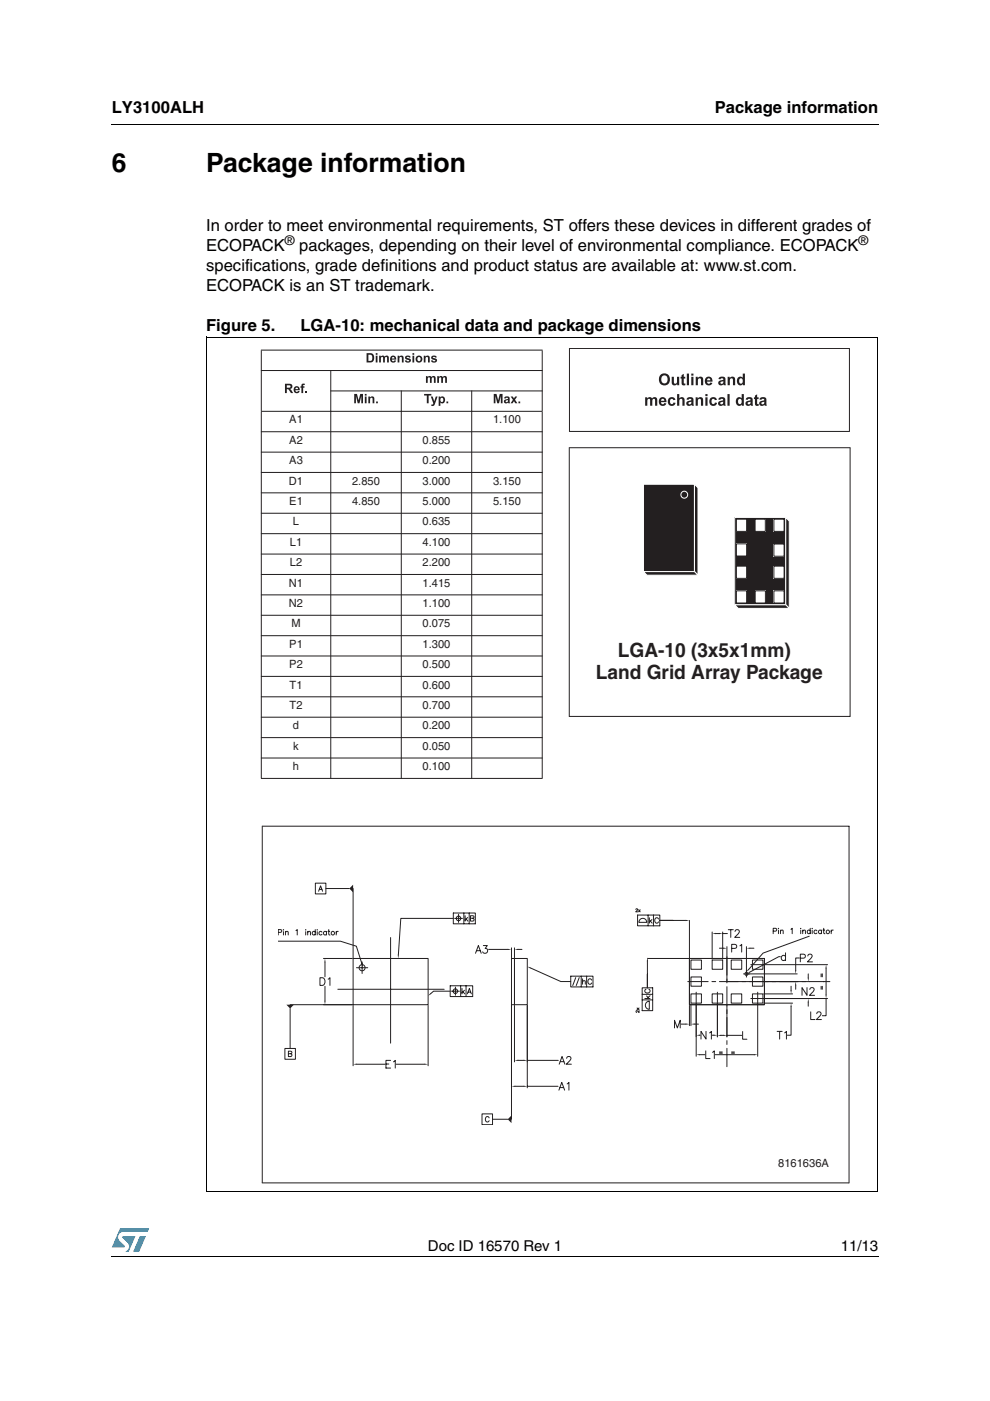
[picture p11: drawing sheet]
<svg xmlns="http://www.w3.org/2000/svg" width="210mm" height="297mm" viewBox="0 0 210 297" stroke-linecap="round" stroke-linejoin="round" font-family="sans-serif">
<g fill="#0099d8">
<path d="M29.7 262.1h1.2l-1.4 3.3h-1.3z"/>
<path d="M25.4 260.5h6.2l-.3 .7h-5.1a1.13 1.13 0 0 0-1.1 .7 1.13 1.13 0 0 0 .3 1.2l1 1v.3l-2.7 .1z"/>
<path d="M26 262.1h2.7l-1.4 3.3h-.7a1.18 1.18 0 0 0 .5-1.9l-1.1-1.1z"/>
</g>
<path d="M23.6 26.2l.1 .2zM23.6 266.3l.1 .1z" fill="#000"/>
<path d="M23.7 26.3h162.6M23.7 266.3h162.6" fill="none" stroke="#000" stroke-width=".21"/>
<path d="M55.3 73.8h125v177.1h-125z" fill="#fff"/>
<g fill="#231f20">
<path d="M64.8 83h.3v.3h-.3z"/>
<path d="M89.9 83.5h1.6v.4h-.6v1.6h-.4v-1.6h-.6z"/>
<path d="M91.6 75.5a.68 .68 0 0 0 .7 .9 .28 .28 0 0 1-.3 .2 .28 .28 0 0 1-.3-.2h-.3a.62 .62 0 0 0 .7 .5 .62 .62 0 0 0 .5-.8l-.8-.3 .2-.1 .3 .1h.3a.71 .71 0 0 0-1-.3zM89.8 75.4v1.5h.4v-.9a.26 .26 0 0 1 .2-.3 .26 .26 0 0 1 .3 .2v1h.4v-.9a.5 .5 0 0 0-.3-.6 .5 .5 0 0 0-.6 .2v-.2zM88.4 76.2a.41 .41 0 0 1 .8 0 .41 .41 0 0 1-.8 0zM88.1 76.1a.75 .75 0 0 0 1.5 0 .75 .75 0 0 0-1.5 0zM87.5 75.4v1.5h.3v-1.5zM87.5 74.9v.3h.3v-.3zM86 75.5a.68 .68 0 0 0 .8 .9 .28 .28 0 0 1-.3 .2 .28 .28 0 0 1-.3-.2h-.4a.62 .62 0 0 0 .8 .5 .62 .62 0 0 0 .4-.8l-.8-.3 .3-.1 .2 .1h.4a.71 .71 0 0 0-1.1-.3zM84.3 75.4v1.5h.4v-.9a.26 .26 0 0 1 .2-.3 .26 .26 0 0 1 .3 .2v1h.4v-.9a.5 .5 0 0 0-.3-.6 .5 .5 0 0 0-.7 .2v-.2zM83.2 75.8l.3-.1 .1 .3h-.5zM82.9 75.6a.72 .72 0 0 0 0 1.1 .72 .72 0 0 0 1.1-.2l-.4-.1a.28 .28 0 0 1-.3 .2 .28 .28 0 0 1-.2-.4h.9a.67 .67 0 0 0-.3-.7 .67 .67 0 0 0-.8 .1zM80.4 75.4v1.5h.4v-.7a.32 .32 0 0 1 0-.4 .32 .32 0 0 1 .3-.1l.1 1.2h.4v-.9a.24 .24 0 0 1 .2-.3 .24 .24 0 0 1 .3 .2v1h.3v-1a.48 .48 0 0 0-.3-.5 .48 .48 0 0 0-.5 .2l-.3-.2-.6 .2v-.2zM79.7 75.4v1.5h.3v-1.5zM79.7 74.9v.3h.3v-.3zM78.1 75.2a.67 .67 0 0 1 .8 .7 .67 .67 0 0 1-.8 .6zM77.7 74.9v2h.8a1 1 0 0 0 .8-1 1 1 0 0 0-.9-1z"/>
<path d="M64 81.4l-.1 .5h-.2v.3h.2v1.1h.4v-1.1h.3v-.3h-.3v-.2l.3-.1v-.2zM62.7 82.3l.3-.1 .2 .3h-.6zM62.4 82.1a.72 .72 0 0 0 .1 1.1 .72 .72 0 0 0 1-.3h-.3a.28 .28 0 0 1-.4 .2 .28 .28 0 0 1-.2-.4h1a.67 .67 0 0 0-.3-.7 .67 .67 0 0 0-.9 .1zM60.8 81.7h.5a.25 .25 0 0 1 .3 .2 .25 .25 0 0 1-.3 .3h-.5zM60.4 81.4v1.9h.4v-.8l.4 .1 .5 .7h.5l-.7-.8a.57 .57 0 0 0 .5-.7 .57 .57 0 0 0-.8-.4z"/>
<path d="M92.7 79.7v1.5h.4v-.7a.32 .32 0 0 1 0-.4 .32 .32 0 0 1 .4-.1v1.2h.4v-.9a.24 .24 0 0 1 .2-.3 .24 .24 0 0 1 .3 .2v1h.4v-.9a.48 .48 0 0 0-.3-.6 .48 .48 0 0 0-.6 .2l-.3-.2-.6 .2v-.2zM90.3 79.7v1.5h.4v-.7a.32 .32 0 0 1 0-.4 .32 .32 0 0 1 .4-.1l.1 1.2h.3v-.9a.24 .24 0 0 1 .2-.3 .24 .24 0 0 1 .3 .2v1h.4v-.9a.48 .48 0 0 0-.3-.6 .48 .48 0 0 0-.6 .2l-.3-.2-.5 .2v-.2z"/>
<path d="M79.7 85.1v.4h.4v-.4zM78.1 84.1v1.4h.4v-.8a.26 .26 0 0 1 .2-.4 .26 .26 0 0 1 .3 .3v.9h.4v-.9a.5 .5 0 0 0-.3-.6 .5 .5 0 0 0-.7 .3v-.2zM77.4 84.1v1.4h.3v-1.4zM77.4 83.5v.4h.3v-.4zM75.1 83.5v2h.4v-1.6l.3 1.6h.4l.4-1.6v1.6h.4v-2h-.6l-.4 1.4-.3-1.4z"/>
<path d="M94.7 85.1v.4h.3v-.4zM93.5 84.4h.1a.42 .42 0 0 1 .4 .4 .42 .42 0 0 1-.4 .4l-.2-.2zM93 84.1v2h.4v-.8a.62 .62 0 0 0 .8 .1 .62 .62 0 0 0 .1-.8 .55 .55 0 0 0-.4-.5 .55 .55 0 0 0-.6 .2v-.2zM91.3 84.1l.6 1.4-.2 .3h-.3l.1 .3h.4l.2-.3 .7-1.7h-.4l-.3 1-.4-1z"/>
<path d="M109.9 85.1v.4h.4v-.4zM108.3 84.1l.5 .7-.6 .7h.5l.3-.4 .3 .4h.4l-.5-.8 .5-.6h-.5l-.2 .4-.3-.4zM107.3 84.9l.3-.1a.23 .23 0 0 1 .1 .3 .23 .23 0 0 1-.3 .1 .23 .23 0 0 1-.1-.3zM107.1 84.1l-.2 .3 .3 .1a.25 .25 0 0 1 .3-.2 .25 .25 0 0 1 .2 .3 .67 .67 0 0 0-.8 .7l.2 .2 .6-.2 .1 .2h.3v-.9a.59 .59 0 0 0-.4-.6 .59 .59 0 0 0-.6 .1zM104.7 83.5v2h.3v-1.6l.4 1.6h.4l.4-1.6v1.6h.3v-2h-.5l-.4 1.4-.3-1.4z"/>
</g>
<g fill="none" stroke="#231f20" stroke-width=".21">
<path d="M55.3 78.6h59.7M55.3 74.2h59.7M55.4 74.3v12.8M70.1 78.5v86.6M115 74.3v12.8M120.7 73.9h59.5M120.7 73.8v17.7M180.1 73.9v17.7M55.3 87.2h59.7M55.3 91.5h59.7M55.3 95.9h59.7M55.4 87.3v77.7"/>
<path d="M70.1 82.9h44.9M85.1 82.8v82.3M100 82.8v82.3M115 87.3v77.7M120.7 91.5h59.4M120.7 94.9h59.6M120.7 94.8v57.1M180.2 94.9v57.1M55.3 104.5h59.7M55.3 100.2h59.7M55.3 113.1h59.7M55.3 108.8h59.7"/>
<path d="M55.3 117.5h59.7M55.3 121.8h59.7M55.3 126.1h59.7M55.3 134.8h59.7M55.3 130.5h59.7M55.3 139.1h59.7M55.3 156.4h59.7M55.3 152.1h59.7M55.3 147.7h59.7M55.3 143.4h59.7M120.6 151.9h59.6M55.3 160.7h59.7"/>
<path d="M55.3 165h59.7"/>
</g>
<path d="M156.8 80.3a.53 .53 0 0 1 .7 .3 .53 .53 0 0 1-.3 .7 .55 .55 0 0 1-.5-.3 .55 .55 0 0 1 .1-.7zM156.5 80.1a.91 .91 0 0 0-.2 1.1 .91 .91 0 0 0 1 .4l.2-.2v.3h.4v-2.5h-.4v.9l-.5-.3zM154.3 79.9v1.8h.4v-1.1a.33 .33 0 0 1 .3-.4 .33 .33 0 0 1 .4 .3v1.2h.5v-1.1a.62 .62 0 0 0-.4-.8 .62 .62 0 0 0-.8 .4v-.3zM152.8 81l.6-.2a.34 .34 0 0 1-.2 .5 .34 .34 0 0 1-.4-.3zM152.5 80.1l-.2 .3h.4a.32 .32 0 0 1 .4-.2 .32 .32 0 0 1 .3 .3h-.1a.77 .77 0 0 0-1 .9 .67 .67 0 0 0 1.1 .1l.1 .2h.4l-.1-1.2a.76 .76 0 0 0-.5-.7 .76 .76 0 0 0-.8 .3zM150 80.3l.4-.1 .2 .4h-.7zM149.7 80.1a.91 .91 0 0 0-.1 1.4 .91 .91 0 0 0 1.4-.2v-.1l-.4-.1a.35 .35 0 0 1-.4 .3 .35 .35 0 0 1-.3-.5h1.2a.84 .84 0 0 0-.4-.9 .84 .84 0 0 0-1 .1zM147.5 79.9v1.8h.5v-1.1a.33 .33 0 0 1 .3-.4 .33 .33 0 0 1 .3 .3v1.2h.5v-1.1a.62 .62 0 0 0-.4-.8 .62 .62 0 0 0-.8 .4v-.3zM146.6 79.9v1.8h.4v-1.8zM146.6 79.2v.4h.4v-.4zM145.6 79.2v2.5h.5v-2.5zM144.5 79.5v.4h-.2v.4h.2v.7a.53 .53 0 0 0 .2 .7 .53 .53 0 0 0 .6-.1v-.3h-.2l-.1-.1v-.9h.3v-.4h-.3v-.6zM142.4 79.9v1.1a.62 .62 0 0 0 .4 .7 .62 .62 0 0 0 .8-.3v.3h.4v-1.8h-.5v.7a.41 .41 0 0 1 0 .6 .41 .41 0 0 1-.6 0v-1.3zM140.4 79.8a.81 .81 0 0 1 1.2 .4 .81 .81 0 0 1-.7 1.1 .89 .89 0 0 1-.5-1.5zM140 79.5a1.24 1.24 0 0 0 .1 1.9 1.24 1.24 0 0 0 1.9-.4 1.23 1.23 0 0 0-.4-1.6 1.23 1.23 0 0 0-1.6 .1z" fill="#231f20"/>
<g fill="#fff">
<path d="M133.8 101.3h36.1v29.1h-36.1z"/>
<path d="M136.3 102.5h31.1v26.6h-31.1z"/>
</g>
<path d="M155.8 109.7h10.8v18.5h-10.8z" fill="#231f20"/>
<path d="M155.8 109.7h10.8v18.5h-10.8z" fill="none" stroke="#fff" stroke-width=".21"/>
<path d="M136.4 102.7h10.8v18.5h-10.8z" fill="#231f20"/>
<path d="M136.4 102.7h10.8v18.5h-10.8z" fill="none" stroke="#fff" stroke-width=".24"/>
<circle cx="145.1" cy="104.9" r=".73" fill="#231f20"/>
<circle cx="145.1" cy="104.9" r=".73" fill="none" stroke="#fff" stroke-width=".21"/>
<path d="M147.2 102.7l.8 .7v18.6l-.8-.8z" fill="#231f20"/>
<path d="M147.2 102.7l.8 .7v18.6l-.8-.8z" fill="none" stroke="#fff" stroke-width=".21"/>
<path d="M136.4 121.2h10.8l.8 .8h-10.8z" fill="#231f20"/>
<path d="M136.4 121.2h10.8l.8 .8h-10.8z" fill="none" stroke="#fff" stroke-width=".21"/>
<path d="M156.1 110.1h2.2v2.6h-2.2z" fill="#fff"/>
<path d="M156.1 110.1h2.2v2.6h-2.2z" fill="none" stroke="#231f20" stroke-width=".21"/>
<path d="M160.1 110.1h2.2v2.6h-2.2z" fill="#fff"/>
<path d="M160.1 110.1h2.2v2.6h-2.2z" fill="none" stroke="#231f20" stroke-width=".21"/>
<path d="M164.1 110.1h2.1v2.6h-2.1z" fill="#fff"/>
<path d="M164.1 110.1h2.1v2.6h-2.1z" fill="none" stroke="#231f20" stroke-width=".21"/>
<path d="M164.1 115.3h2.1v2.6h-2.1z" fill="#fff"/>
<path d="M164.1 115.3h2.1v2.6h-2.1z" fill="none" stroke="#231f20" stroke-width=".21"/>
<path d="M164.1 120h2.1v2.6h-2.1z" fill="#fff"/>
<path d="M164.1 120h2.1v2.6h-2.1z" fill="none" stroke="#231f20" stroke-width=".21"/>
<path d="M164.1 125.3h2.1v2.6h-2.1z" fill="#fff"/>
<path d="M164.1 125.3h2.1v2.6h-2.1z" fill="none" stroke="#231f20" stroke-width=".21"/>
<path d="M160.1 125.3h2.2v2.6h-2.2z" fill="#fff"/>
<path d="M160.1 125.3h2.2v2.6h-2.2z" fill="none" stroke="#231f20" stroke-width=".21"/>
<path d="M156.1 125.3h2.2v2.6h-2.2z" fill="#fff"/>
<path d="M156.1 125.3h2.2v2.6h-2.2z" fill="none" stroke="#231f20" stroke-width=".21"/>
<path d="M156.1 120h2.2v2.6h-2.2z" fill="#fff"/>
<path d="M156.1 120h2.2v2.6h-2.2z" fill="none" stroke="#231f20" stroke-width=".21"/>
<path d="M156.1 115.3h2.2v2.6h-2.2z" fill="#fff"/>
<path d="M156.1 115.3h2.2v2.6h-2.2z" fill="none" stroke="#231f20" stroke-width=".21"/>
<path d="M166.6 109.7l.7 .8v18.5l-.7-.8z" fill="#231f20"/>
<path d="M166.6 109.7l.7 .8v18.5l-.7-.8z" fill="none" stroke="#fff" stroke-width=".21"/>
<path d="M155.8 128.2h10.8l.7 .8h-10.8z" fill="#231f20"/>
<path d="M155.8 128.2h10.8l.7 .8h-10.8z" fill="none" stroke="#fff" stroke-width=".21"/>
<path d="M55.6 175.2h124.5M55.6 175.1v75.7M180 175.2v75.7M55.5 250.8h124.5" fill="none" stroke="#231f20" stroke-width=".21"/>
<g fill="#fff">
<path d="M57.5 176.9h120.6v71.9h-120.6z"/>
<path d="M58.9 187.2h117.8v51.3h-117.8z"/>
</g>
<path d="M82.8 198.8v22.4M68.6 213h6.1M68.6 203.2h6.1M68.9 204v3.1M68.9 209.1v3.1M71.6 209.7h22.6M74.9 203.2h15.9v9.8h-15.9zM108.4 203.2h.7v9.8h-.7zM109.1 203.2h2.7v9.8h-2.7zM146.2 203.2h15.9v9.8h-15.9z" fill="none" stroke="#231f20" stroke-width=".21"/>
<g fill="#231f20">
<path d="M68.9 203.2l.1 .8h-.2z"/>
<path d="M68.8 212.2h.2l-.1 .8z"/>
</g>
<path d="M67.8 207.3h.6a.88 .88 0 0 1 .5 .8 .88 .88 0 0 1-.5 .8h-.6zM69.6 207.6l.4-.3v1.6M74.9 213.2v12.8M90.8 213.2v12.8M75.7 225.6h5.9M84 225.6h6" fill="none" stroke="#231f20" stroke-width=".21"/>
<g fill="#231f20">
<path d="M74.9 225.6l.8-.1v.3z"/>
<path d="M90 225.5l.8 .1-.8 .2z"/>
</g>
<path d="M103.6 201.3h4M108.4 201v2.1M109.1 201v2.1M109.9 201.3h.8M81.8 225.6h.6M82.8 224.8h-1v1.7h1M83.4 225.1l.4-.3v1.7" fill="none" stroke="#231f20" stroke-width=".21"/>
<g fill="#231f20">
<path d="M109.1 201.3l.8-.1v.2z"/>
<path d="M107.6 201.2l.8 .1-.8 .1z"/>
</g>
<path d="M100.8 202.1l.6-1.6 .6 1.6M101 201.6h.8M102.5 200.5h.8l-.4 .6a.54 .54 0 0 1 .4 .9 .54 .54 0 0 1-1-.2M108.4 213.2v17.4M111.8 213.2v17.4M109.2 230.3h1.8M111.8 230.3h6.5" fill="none" stroke="#231f20" stroke-width=".21"/>
<g fill="#231f20">
<path d="M108.4 230.3l.8-.1v.3z"/>
<path d="M111 230.2l.8 .1-.8 .2z"/>
</g>
<path d="M109.1 213.2v11.9M111.8 213.2v11.9M109.9 224.8h1.1M111.8 224.8h6.6M118.5 231.1l.6-1.6 .6 1.6M118.7 230.6h.8M120.2 229.8l.4-.3v1.6" fill="none" stroke="#231f20" stroke-width=".21"/>
<g fill="#231f20">
<path d="M109.1 224.8l.8-.1v.3z"/>
<path d="M111 224.7l.8 .1-.8 .2z"/>
</g>
<g fill="none" stroke="#231f20" stroke-width=".21">
<path d="M147.6 212.8v7M148.4 219.5h.1M151 219.5h.3M152.1 212.8v7M118.6 225.6l.6-1.6 .6 1.6M118.8 225.1h.7M120.1 224.4l.2-.3 .5-.1 .2 .2 .1 .3-1 1.1h1"/>
<circle cx="158.3" cy="206.5" r=".32"/>
</g>
<g fill="#231f20">
<path d="M147.6 219.5l.8-.1v.2z"/>
<path d="M151.3 219.4l.8 .1-.8 .1z"/>
</g>
<path d="M149.7 218.7v1.6l-1.1-1.6v1.6M150.4 219l.4-.3v1.6M152.1 212.8v7M152.9 219.5h.4M154.1 219.5h3.2M154.1 213.2v6.6" fill="none" stroke="#231f20" stroke-width=".21"/>
<g fill="#231f20">
<path d="M152.1 219.5l.8-.1v.3z"/>
<path d="M153.3 219.4l.8 .1-.8 .2z"/>
</g>
<g fill="none" stroke="#231f20" stroke-width=".21">
<path d="M59 199.6h13.2l3.4 1 1.1 3.8M75.6 205.2h1.2v1.2M76.8 204v1.2h1.2M157.5 218.7v1.6h.9"/>
<circle cx="76.8" cy="205.2" r=".64"/>
</g>
<path d="M76.6 204.4h.3l.1 .8z" fill="#231f20"/>
<g fill="none" stroke="#231f20" stroke-width=".21">
<path d="M59 197.7l.6-.1 .1-.4-.7-.1v1.1M60 197.1h.2zM60.1 197.5v.7M60.5 197.7l.3-.2h.3v.7M60.5 197.5v.7M62.8 197.3l.2-.2v1.1M64.8 197.1h.1zM64.8 197.5v.7M65.2 197.7l.3-.2h.3v.7M65.2 197.5v.7M66.8 197.6a.36 .36 0 0 0-.5 0 .36 .36 0 0 0 0 .5 .36 .36 0 0 0 .5 0M66.8 197.1v1.1"/>
<path d="M67.2 197.1h.1zM67.3 197.5v.7M68.3 197.6a.36 .36 0 0 0-.6 0 .36 .36 0 0 0 0 .5 .36 .36 0 0 0 .6 0M69.2 197.6a.36 .36 0 0 0-.5 0 .36 .36 0 0 0 0 .5 .36 .36 0 0 0 .5 0M69.2 197.5v.7M69.5 197.5h.4M69.7 197.1v.9l.3 .2M71.3 197.5v.7M71.7 197.5h-.3l-.1 .3M171.6 198.5l-9.8 3.6-3 3.4"/>
<circle cx="70.6" cy="197.8" r=".38"/>
</g>
<path d="M158.7 205.4l.2 .2-.7 .5z" fill="#231f20"/>
<g fill="none" stroke="#231f20" stroke-width=".21">
<path d="M69.1 188.4h5M74.9 188.4v14.8M163.9 197.4h.7v-.5l-.7-.1v1.2M165.1 196.8v.1zM165.1 197.3v.7M165.5 197.4l.2-.2 .3 .1 .1 .7M165.5 197.2v.8M167.7 197l.3-.2v1.2M169.8 196.8v.1zM169.8 197.3v.7M170.2 197.4l.3-.2 .2 .1 .1 .7M170.2 197.2v.8"/>
<path d="M171.8 197.4a.36 .36 0 0 0-.5-.1 .36 .36 0 0 0 0 .5 .36 .36 0 0 0 .5 0M171.8 196.8v1.2M172.2 196.8v.1zM172.2 197.3v.7M173.2 197.4a.36 .36 0 0 0-.5-.1 .36 .36 0 0 0 0 .5 .36 .36 0 0 0 .5 0M174.2 197.4a.36 .36 0 0 0-.6-.1 .36 .36 0 0 0 0 .5 .36 .36 0 0 0 .6 0M174.2 197.2v.8M174.5 197.2h.4M174.6 196.8v.9l.3 .3M176.2 197.2v.8M176.7 197.2l-.3 .1-.2 .2M108.4 213v24.3"/>
<circle cx="175.5" cy="197.6" r=".37"/>
</g>
<path d="M74.9 187.6v1.6l-.8-.8z" fill="#231f20"/>
<path d="M66.9 187.2h2.2v2.3h-2.2zM67.6 189l.4-1.2 .4 1.2M67.7 188.6h.5M61.5 213.8v8.5M61.5 213h13.4" fill="none" stroke="#231f20" stroke-width=".21"/>
<path d="M60.7 213h1.6l-.8 .8z" fill="#231f20"/>
<path d="M60.4 222.3h2.2v2.3h-2.2zM61.1 223.4h.7v-.4l-.7-.1v1.1l.7-.1 .1-.3-.3-.2M104.4 237.3h3.2" fill="none" stroke="#231f20" stroke-width=".21"/>
<path d="M108.4 236.5v1.6l-.8-.8z" fill="#231f20"/>
<path d="M139.9 195.2h5.5M146.2 195.2v8h-8.9M102.2 236.2h2.2v2.3h-2.2zM103.7 237a.41 .41 0 0 0-.5-.3 .41 .41 0 0 0-.3 .5v.2a.41 .41 0 0 0 .3 .5 .41 .41 0 0 0 .5-.3" fill="none" stroke="#231f20" stroke-width=".21"/>
<path d="M145.4 195l.8 .2-.8 .1z" fill="#231f20"/>
<path d="M134.8 192.8l.1-.1 .3 .1-.4 .5h.4M135.2 194h4.7v2.3h-4.7zM135.4 192.9l.3 .4M135.7 195a.83 .83 0 0 1 .9-.2 .83 .83 0 0 1 .5 .8h-1.6zM135.7 192.9l-.3 .4M137.4 194v2.3M137.7 194.6v1.1M137.9 195.3l.4 .4M138.2 195l-.5 .5M138.5 194v2.3M139.6 194.8a.41 .41 0 0 0-.5-.2 .41 .41 0 0 0-.3 .4v.3a.41 .41 0 0 0 .4 .4 .41 .41 0 0 0 .4-.2M137.3 203.8v5.6" fill="none" stroke="#231f20" stroke-width=".21"/>
<path d="M137.3 203l.1 .8h-.3z" fill="#231f20"/>
<path d="M96.1 194.7h-11.1l-.5 7.7M135.1 213.7l.4 .4M135.5 214.2v.5l-.5-.4-.1 .2 .1 .1M135.5 213.7l-.4 .4M136.2 209.4h2.2v4.9h-2.2zM136.2 210.8h2.2M136.2 212h2.2M136.7 211.7h1.1M137 209.7a.42 .42 0 0 0-.3 .5 .42 .42 0 0 0 .4 .3 .47 .47 0 0 0 .6-.1 .47 .47 0 0 0 0-.6l-.1-.1M137.1 212.5l.6-.2v1.7a.86 .86 0 0 1-.8-.5 .86 .86 0 0 1 .2-1zM137.1 211.2l.5 .5M137.8 211.1l-.4 .4" fill="none" stroke="#231f20" stroke-width=".21"/>
<path d="M84.3 202.4h.3l-.2 .8z" fill="#231f20"/>
<g fill="none" stroke="#231f20" stroke-width=".21">
<path d="M96.1 193.6h4.7v2.3h-4.7zM96.4 194.7h1.7M97.2 193.9v1.7M98.3 193.6v2.3M98.6 194.2v1.1M98.8 194.9l.4 .4M99.2 194.5l-.6 .6M99.5 193.6v2.3M99.8 194.7l.6-.1v-.3l-.6-.1v1.1l.6-.1 .1-.3-.3-.2M95.5 210.2h-3.6l-.5 .4"/>
<circle cx="97.2" cy="194.7" r=".48"/>
</g>
<path d="M91.3 210.5l.2 .2-.7 .4z" fill="#231f20"/>
<g fill="none" stroke="#231f20" stroke-width=".21">
<path d="M95.5 209h4.7v2.3h-4.7zM95.7 210.2h1.7M96.6 209.3v1.7M97.7 209v2.3M98 209.6v1.1M98.2 210.3l.3 .4M98.5 210l-.5 .5M98.8 209v2.3M99.1 210.7l.4-1.1 .4 1.1M99.3 210.3h.5M112.5 205.3l6.4 2.8h2.1"/>
<circle cx="96.5" cy="210.2" r=".48"/>
</g>
<path d="M111.8 204.9l.8 .2-.1 .3z" fill="#231f20"/>
<path d="M121 207h4.7v2.2h-4.7zM122.1 207.3l-.7 1.7M122.8 207.3l-.6 1.7M123.2 207v2.2M123.5 208.1l.3-.2 .2 .1 .1 .7M123.5 207.5v1.2M124.4 207v2.2M125.5 207.8a.41 .41 0 0 0-.5-.3 .41 .41 0 0 0-.3 .5v.2a.41 .41 0 0 0 .3 .5 .41 .41 0 0 0 .5-.3M165.4 202.8h-.3l-6.3 3.4M166.6 202.8a.51 .51 0 0 0-.8-.1 .51 .51 0 0 0 0 .8 .51 .51 0 0 0 .8-.1M166.6 202v1.6" fill="none" stroke="#231f20" stroke-width=".21"/>
<path d="M158.5 206.3l.3-.2z" fill="#231f20"/>
<path d="M144.4 217.1h1M146.2 213.2v4.3M146.5 212.8v4.7M147.3 217.1h.8" fill="none" stroke="#231f20" stroke-width=".21"/>
<g fill="#231f20">
<path d="M146.5 217.1l.8-.1v.3z"/>
<path d="M145.4 217l.8 .1-.8 .2z"/>
</g>
<path d="M151 197.6v5.8M151.8 197.9h.6M153.2 197.9h1M153.2 197.6v5.8M143 217.9v-1.6l.6 1.6 .6-1.6v1.6M157.6 206.5h1.3" fill="none" stroke="#231f20" stroke-width=".21"/>
<g fill="#231f20">
<path d="M151 197.9l.8-.1v.3z"/>
<path d="M152.4 197.8l.8 .1-.8 .2z"/>
</g>
<g fill="none" stroke="#231f20" stroke-width=".21">
<path d="M154.4 197.1h1.1M154.9 197.1v1.6M155.8 197.5l.2-.3 .5-.1 .2 .2 .1 .3-1 1.1h1M145.8 208.1h4.3M146.2 203.2h15.9v9.8h-15.9zM146.5 207.1h2.2v2h-2.2zM146.5 210.7h2.2v2h-2.2zM146.5 203.5h2.2v2h-2.2zM147.6 210.4v2.6M150.9 208.1h.8M151 210.7h2.2v2h-2.2zM151 203.5h2.2v2h-2.2z"/>
<path d="M152.1 210.4v2.6M152.5 208.1h4M154.1 202.9v3.8M154.1 207.6v.8M154.1 209.2v4.1M154.1 214.1v.8M154.1 215.7v4.1M155 210.7h2.3v2h-2.3zM155 203.5h2.3v2h-2.3zM157.3 208.1h.8M158.9 208.1h4M159.5 207.1h2.3v2h-2.3z"/>
<path d="M159.5 210.7h2.3v2h-2.3zM159.5 203.5h2.3v2h-2.3zM161.9 212.7h6.1M161.9 210.7h6.1M163.7 208.1h.8M165.3 208.1h3.9M167.7 213.5v6h-.8M167.7 209.1v.8M170 208.1h.8M171.6 208.1h4.4M154.1 220.6v.8M154.1 222.3v3.9"/>
</g>
<g fill="#231f20">
<path d="M167.6 209.9h.3l-.2 .8z"/>
<path d="M167.7 212.7l.2 .8h-.3z"/>
</g>
<path d="M158.3 205.8v1.4M159.2 211.7h12.5M161.9 208.1h9.8M164.8 218.7h1M165.3 218.7v1.6M166.4 219l.3-.3v1.6M171.4 206.5v.8M171.4 212.5v.8" fill="none" stroke="#231f20" stroke-width=".21"/>
<g fill="#231f20">
<path d="M171.4 211.7l.1 .8h-.3z"/>
<path d="M171.2 207.3h.3l-.1 .8z"/>
</g>
<path d="M161.9 211.7h13.6M161.9 204.5h13.6M171.1 209.4v1.6l-1.1-1.6v1.6M171.7 209.8l.3-.4 .5 .1 .1 .2-.2 .6-.8 .7h1.1M175.1 211.7v3.7h-.7M175.1 205.3v5.6" fill="none" stroke="#231f20" stroke-width=".21"/>
<g fill="#231f20">
<path d="M175.1 204.5l.2 .8h-.3z"/>
<path d="M175 210.9h.3l-.2 .8z"/>
</g>
<path d="M171.9 214.5v1.7h.9M173.2 214.9l.1-.3 .5-.1 .2 .2 .1 .3-1 1.2h1.1M174.1 206.5v.6M174.4 206.5v.6" fill="none" stroke="#231f20" stroke-width=".21"/>
<g fill="#231f20">
<path d="M174.7 208.1v.1z"/>
<path d="M174.7 208.1h.1z"/>
<path d="M174.7 208.1l.1-.1z"/>
<path d="M174.7 208v.1z"/>
<path d="M174.6 208l.1 .1z"/>
<path d="M174.6 208v.1z"/>
<path d="M174.5 208l.1 .1z"/>
<path d="M174.5 208.1h.1z"/>
<path d="M174.5 208.2l.1-.1z"/>
<path d="M174.6 208.1l.1 .1z"/>
</g>
<path d="M147.6 212.8v11.1M160.6 212.8v11.1M174.1 209.1v.6M174.4 209.1v.6M148.4 223.6h1M151.6 223.6h8.3" fill="none" stroke="#231f20" stroke-width=".21"/>
<g fill="#231f20">
<path d="M147.6 223.6l.8-.1v.3z"/>
<path d="M159.9 223.5l.7 .1-.7 .2z"/>
</g>
<path d="M149.6 222.8v1.6h.9M151.1 223.1l.4-.3v1.6M155.1 223.3h.6M155.1 223h.6" fill="none" stroke="#231f20" stroke-width=".21"/>
<g fill="#231f20">
<path d="M154 223.6h.1z"/>
<path d="M154 223.7l.1-.1z"/>
<path d="M154.1 223.6v.1z"/>
<path d="M154.1 223.6l.1 .1z"/>
<path d="M154.1 223.6h.2z"/>
<path d="M154.1 223.6l.1-.1z"/>
<path d="M154.2 223.5l-.1 .1z"/>
<path d="M154.1 223.5v.1z"/>
<path d="M154 223.5l.1 .1z"/>
</g>
<path d="M154.3 208.1h14.7M158.4 206.5h10.6M168.7 208.9v.8M169.5 203.1h-.8v2.6M152.5 223.3h.7M152.5 223h.7" fill="none" stroke="#231f20" stroke-width=".21"/>
<g fill="#231f20">
<path d="M168.7 208.1l.1 .8h-.2z"/>
<path d="M168.6 205.7h.2l-.1 .8z"/>
</g>
<path d="M152.5 201h.8M154.1 200.7v7.2M158.3 200.7v5.6M159.1 201h.8M169.7 203.1h.7a.43 .43 0 0 0 .4-.4 .43 .43 0 0 0-.4-.4h-.7v1.6M171.3 202.7l.3-.4 .4 .1 .2 .2-.2 .5-.8 .8h1.1" fill="none" stroke="#231f20" stroke-width=".21"/>
<g fill="#231f20">
<path d="M158.3 201l.8-.1v.3z"/>
<path d="M153.3 200.9l.8 .1-.8 .2z"/>
</g>
<path d="M155.1 201.1h.7a.43 .43 0 0 0 .4-.5 .43 .43 0 0 0-.4-.4h-.7v1.7M156.9 200.5l.4-.3v1.7M159.2 204.5h2.9M160.6 210.4v2.6" fill="none" stroke="#231f20" stroke-width=".21"/>
<g fill="#231f20">
<path d="M160.1 83.9v.3h-.2v.4h.2v.8a.53 .53 0 0 0 .1 .6 .53 .53 0 0 0 .7 0l-.1-.4-.2 .1-.1-.2v-.9h.3v-.4h-.3v-.6zM158.6 85.3l.4-.1a.31 .31 0 0 1 .1 .4 .31 .31 0 0 1-.3 .1l-.3-.1zM158.2 84.4l-.1 .3 .4 .1a.32 .32 0 0 1 .4-.2 .32 .32 0 0 1 .2 .3h-.1a.77 .77 0 0 0-.9 .8 .67 .67 0 0 0 1.1 .1v.2h.5l-.1-1.1a.76 .76 0 0 0-.5-.7 .76 .76 0 0 0-.9 .2zM156.6 84.7a.53 .53 0 0 1 .7 .3 .53 .53 0 0 1-.3 .7 .55 .55 0 0 1-.6-.4 .55 .55 0 0 1 .2-.6zM156.2 84.4a.91 .91 0 0 0-.2 1.1 .91 .91 0 0 0 1 .5l.3-.2v.2h.4v-2.4h-.4v.8l-.6-.2zM154.2 83.6v2.4h.5v-2.4zM152.8 85.3l.4-.1a.31 .31 0 0 1 .1 .4 .31 .31 0 0 1-.3 .1l-.3-.1zM152.4 84.4l-.1 .3 .4 .1a.32 .32 0 0 1 .4-.2 .32 .32 0 0 1 .2 .3h-.1a.77 .77 0 0 0-.9 .8 .67 .67 0 0 0 1.1 .1v.2h.5l-.1-1.1a.76 .76 0 0 0-.5-.7 .76 .76 0 0 0-.9 .2zM150.6 84.4a.91 .91 0 0 0 0 1.4 .91 .91 0 0 0 1.4-.2v-.2l-.4-.1a.39 .39 0 0 1-.5 .4 .39 .39 0 0 1-.2-.6l.2-.5h.3l.2 .2h.4a.81 .81 0 0 0-1.4-.4zM149.6 84.2v1.8h.4v-1.8zM149.6 83.6v.4h.4v-.4zM147.5 84.2v1.8h.5v-1a.33 .33 0 0 1 .2-.4 .33 .33 0 0 1 .4 .3v1.1h.5v-1.1a.62 .62 0 0 0-.4-.7 .62 .62 0 0 0-.8 .3v-.3zM146.1 85.3l.5-.1a.34 .34 0 0 1-.2 .5 .34 .34 0 0 1-.4-.3zM145.7 84.4l-.2 .3 .5 .1a.32 .32 0 0 1 .3-.2 .32 .32 0 0 1 .3 .3h-.1a.77 .77 0 0 0-1 .8 .67 .67 0 0 0 1.1 .1l.1 .2h.4l-.1-1.1a.76 .76 0 0 0-.5-.7 .76 .76 0 0 0-.8 .2zM143.6 83.6v2.4h.4v-.9a.36 .36 0 0 1 .2-.5 .36 .36 0 0 1 .5 .2v1.2h.5v-1a.62 .62 0 0 0-.4-.8 .62 .62 0 0 0-.8 .3v-.9zM141.8 84.4a.91 .91 0 0 0 0 1.4 .91 .91 0 0 0 1.4-.2v-.2l-.4-.1a.39 .39 0 0 1-.5 .4 .39 .39 0 0 1-.2-.6l.2-.5h.3l.2 .2h.4a.81 .81 0 0 0-1.4-.4zM140.3 84.7l.3-.1 .3 .4h-.7zM139.9 84.4a.91 .91 0 0 0 0 1.4 .91 .91 0 0 0 1.3-.1l.1-.2h-.5a.35 .35 0 0 1-.4 .2 .35 .35 0 0 1-.2-.4h1.1a.84 .84 0 0 0-.4-1 .84 .84 0 0 0-1 .1zM136.8 84.2v1.8h.4v-.8a.4 .4 0 0 1 .1-.5 .4 .4 0 0 1 .4-.1l.1 1.4h.5v-1.1a.29 .29 0 0 1 .2-.3 .29 .29 0 0 1 .4 .2v1.2h.5v-1.1a.6 .6 0 0 0-.4-.7 .6 .6 0 0 0-.7 .3l-.4-.3h-.3l-.4 .3v-.3z"/>
<path d="M161.5 85.3l.4-.1a.31 .31 0 0 1 .1 .4 .31 .31 0 0 1-.3 .1l-.3-.1zM161.1 84.4l-.1 .3 .4 .1a.32 .32 0 0 1 .4-.2 .32 .32 0 0 1 .2 .3h-.1a.77 .77 0 0 0-.9 .8 .67 .67 0 0 0 1.1 .1v.2h.5l-.1-1.1a.76 .76 0 0 0-.5-.7 .76 .76 0 0 0-.9 .2z"/>
</g>
<path d="M43.8 71.5h142.4M43.8 71.4v181.1M186.1 71.5v181.1M43.7 252.5h142.4" fill="none" stroke="#000" stroke-width=".21"/>
<g font-size="5.6">
<text x="23.7" y="36.4">6</text>
<text x="43.7" y="36.4">Package information</text>
</g>
<g font-size="4.2" fill="#231f20">
<text x="131" y="139.2">LGA-10 (3x5x1mm)</text>
<text x="126.3" y="144.1">Land Grid Array Package</text>
</g>
<g font-size="3.5">
<text x="23.7" y="23.9">LY3100ALH</text>
<text x="151.5" y="23.9">Package information</text>
<text x="43.7" y="49.1">In order to meet environmental requirements, ST offers these devices in different grades of</text>
<text x="43.7" y="53.3">ECOPACK</text>
<text x="63.5" y="53.3">packages, depending on their level of environmental compliance. ECOPACK</text>
<text x="43.7" y="57.6">specifications, grade definitions and product status are available at: www.st.com.</text>
<text x="43.7" y="61.8">ECOPACK is an ST trademark.</text>
<text x="43.7" y="70.3">Figure 5.</text>
<text x="63.7" y="70.3">LGA-10: mechanical data and package dimensions</text>
</g>
<g font-size="3.2">
<text x="90.7" y="265.1">Doc ID 16570 Rev 1</text>
<text x="178.3" y="265.1">11/13</text>
</g>
<g font-size="2.8">
<text x="60.4" y="51.9">®</text>
<text x="182.1" y="51.9">®</text>
</g>
<g font-size="2.4" fill="#231f20">
<text x="61.3" y="89.8">A1</text>
<text x="104.5" y="89.8">1.100</text>
<text x="61.3" y="94.1">A2</text>
<text x="89.6" y="94.1">0.855</text>
<text x="61.3" y="98.4">A3</text>
<text x="89.6" y="98.4">0.200</text>
<text x="61.3" y="102.7">D1</text>
<text x="61.3" y="107.1">E1</text>
<text x="74.6" y="107.1">4.850</text>
<text x="74.7" y="102.7">2.850</text>
<text x="89.6" y="107.1">5.000</text>
<text x="89.6" y="102.7">3.000</text>
<text x="104.5" y="102.7">3.150</text>
<text x="104.5" y="107.1">5.150</text>
<text x="62.1" y="111.4">L</text>
<text x="89.6" y="111.4">0.635</text>
<text x="61.5" y="115.7">L1</text>
<text x="89.6" y="115.7">4.100</text>
<text x="61.3" y="124.4">N1</text>
<text x="61.5" y="120">L2</text>
<text x="89.6" y="120">2.200</text>
<text x="89.6" y="124.4">1.415</text>
<text x="61.3" y="128.7">N2</text>
<text x="89.6" y="128.7">1.100</text>
<text x="61.3" y="137.3">P1</text>
<text x="61.8" y="133">M</text>
<text x="89.6" y="137.3">1.300</text>
<text x="89.6" y="133">0.075</text>
<text x="61.3" y="141.7">P2</text>
<text x="89.6" y="141.7">0.500</text>
<text x="61.4" y="146">T1</text>
<text x="89.6" y="146">0.600</text>
<text x="61.4" y="150.3">T2</text>
<text x="62.1" y="154.6">d</text>
<text x="89.6" y="154.6">0.200</text>
<text x="89.6" y="150.3">0.700</text>
<text x="62.2" y="158.9">k</text>
<text x="89.6" y="158.9">0.050</text>
<text x="62.1" y="163.3">h</text>
<text x="89.6" y="163.3">0.100</text>
<text x="165" y="247.5">8161636A</text>
</g>
</svg>
